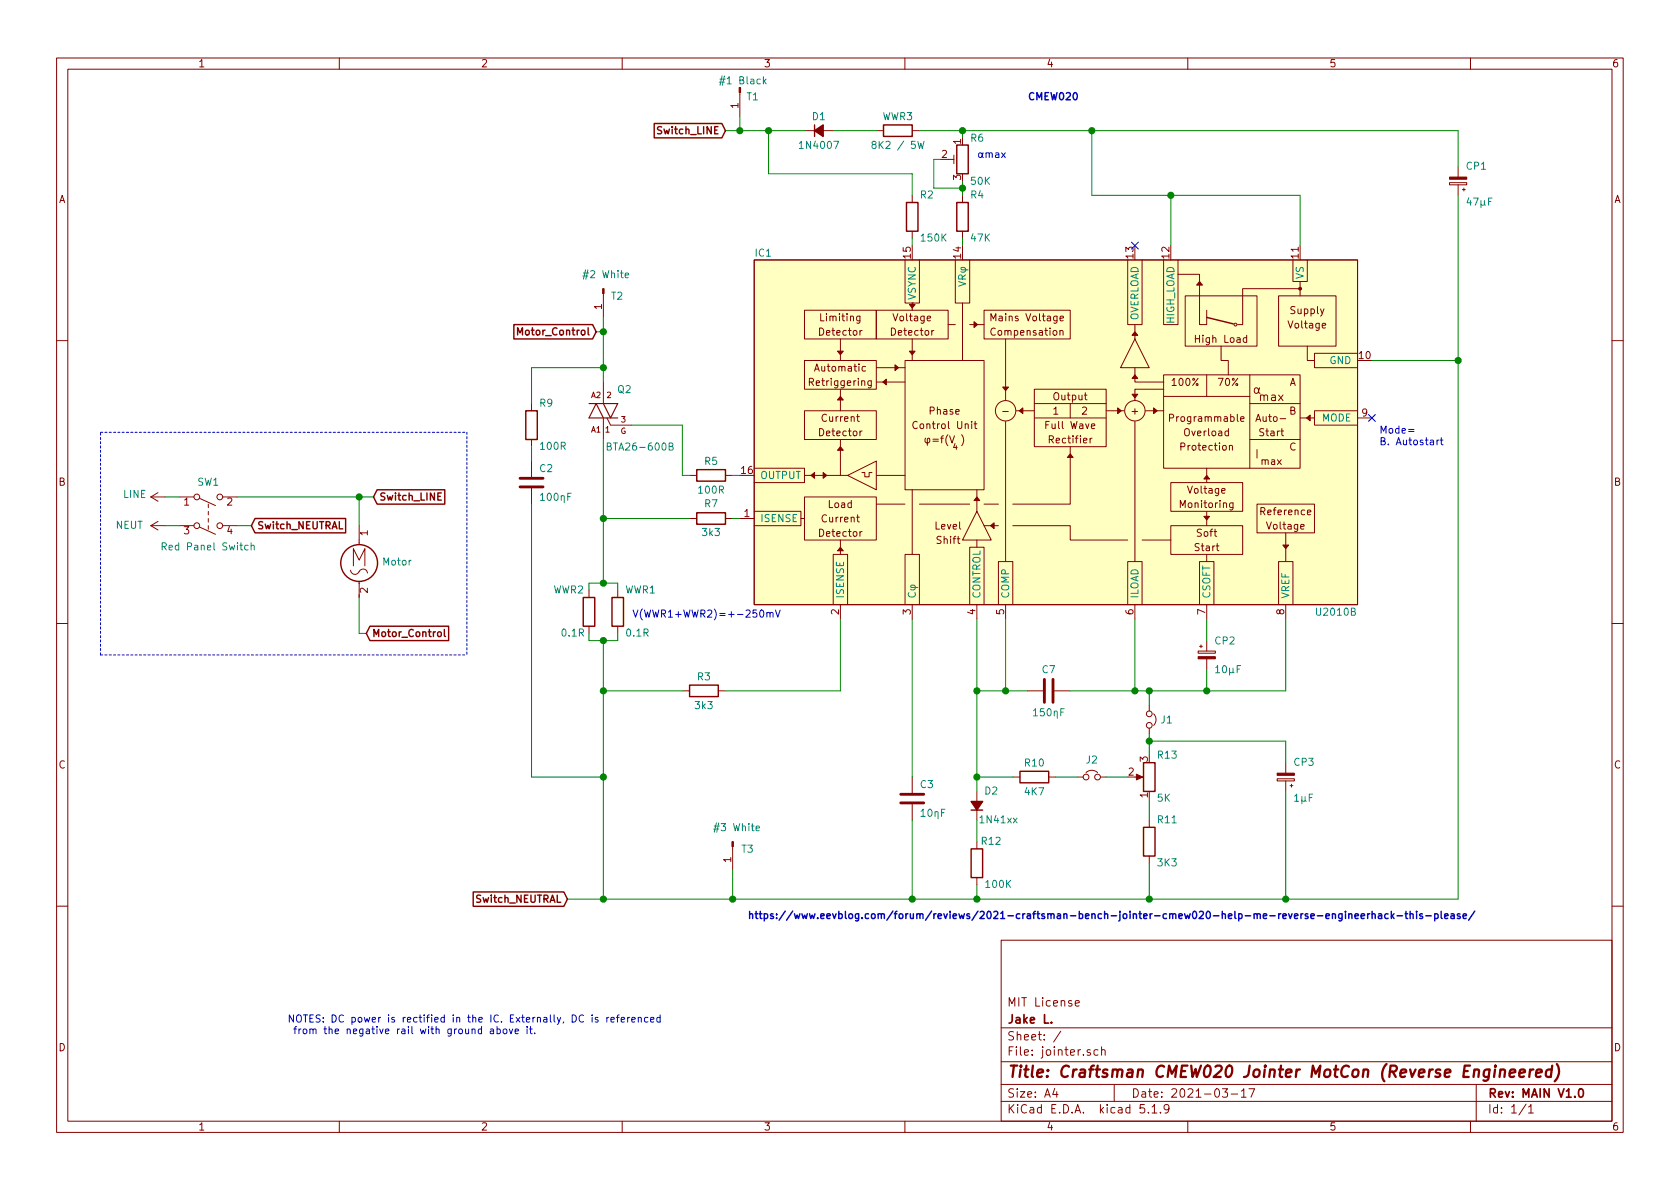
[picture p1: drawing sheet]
<svg xmlns="http://www.w3.org/2000/svg" width="297mm" height="210mm" viewBox="0 0 297 210" stroke-linecap="round" stroke-linejoin="round" font-family="sans-serif">
<g fill="none" stroke="#840000" stroke-width=".18">
<path d="M10 10.3h277v189.9h-277zM12 12.2h273v186.1h-273zM60 10.3v1.9M110 10.3v1.9M130.8 16.4v4.2M160 10.3v1.9M210 10.3v1.9M260 10.3v1.9M142.2 23.1h5.1M154.9 23.1h1.3M161.3 34.5v1.3M161.3 23.1h1.3"/>
<path d="M167.6 28.2h1.1M168.7 27.4v1.6M170.2 34.5v1.3M256.3 32.3h3v.4h-3zM257.8 29.5v1.8M257.8 32.7v1.8M258.6 33.5h.5M258.8 33.3v.5M106.7 51.9v4.2M133.3 46h106.7v60.9h-106.7zM142.2 54.9h12.7v5h-12.7zM148.6 59.9v3.8"/>
<path d="M152 55.9v1.1l-.2 .2-.3-.1M152 56l-.3-.1-.2 .2 .1 .6h.4M152.4 58.4l-.4 .3M154.9 54.9h12.7v5h-12.7zM160 46v7.6h2.6v-7.6M161.3 40.9v1.3M161.3 53.6v1.3M161.3 59.9v3.8M165.1 58.4l-.4 .3M167.6 57.4h1.3M168.9 46v7.6h2.5v-7.6M170.2 40.9v1.3"/>
<path d="M170.2 53.6v10.1M171.4 57.4h2.6M174 54.9h15.2v5h-15.2zM177.8 59.9v10.8M187.4 58.6l.2-.2 .3 .1 .1 .8M187.4 58.4v.9M187.4 56.3l.6-.1v-.2l-.4-.1-.2 .2 .1 .6h.5M199.4 46v11.4h2.5v-11.4M200.7 59.9l2.5 5.1h-5.1zM200.7 57.4v2.5M205.7 46v11.4h2.6v-11.4M208.3 48.5h3.8v8.9h1.3v-2.5"/>
<path d="M209.5 52.3h12.7v8.9h-12.7zM220.4 59.8l-.3-.1-.3 .2 .1 .6h.5M220.4 59.3v1.2M226.1 52.3h10.1v8.9h-10.1zM228.6 46v3.8h2.5v-3.8M229.9 51h-10.2v6.4h-.9M229.9 49.8v2.5M10 60.2h2M94 71.4v1.2M94 77.7v1.3M106.7 67.6v3.7M106.7 74v3.7"/>
<path d="M107.3 73.9l.6 1.3M108 75.2h3.8M142.2 72.6h12.7v5.1h-12.7zM142.2 63.7h12.7v5.1h-12.7zM148.6 68.8v3.8M148.6 77.7v6.4M151.5 73.7h.4M151.6 73.2v1.1l.3 .2M152.4 76.2l-.4 .2M153 64.8h-.3l-.3 .2 .1 .6h.5M154.1 67.3l-.1 1.2-.2 .1-.3-.1M154.1 67.4l-.4-.1-.3 .3 .2 .5h.5"/>
<path d="M154.9 67.6h5.1M154.9 65h5.1M160 63.7h14v22.9h-14zM163.7 77.5l-.1 .5a.43 .43 0 0 0 .4 .3 .43 .43 0 0 0 .4-.3l-.1-.5h-.3v1.3M170 76.9a1.47 1.47 0 0 1 0 1.9M171.8 74.5v.1M172.2 74.9h.5M172.4 74.5v1.1l.3 .2M177.8 74.5v24.8M179.7 72.6h3.2M182.9 68.8h12.7v10.2h-12.7zM182.9 73.9h12.7"/>
<path d="M182.9 71.4h12.7M189.2 79v10.1h-10.1M189.2 71.4v2.5M193 75.4l.6-.1-.1-.3-.4-.1-.1 .2v.6h.5M193.1 77.5h-.3l-.1 .2M195.6 72.6h3.2M200.7 65v2.6h5M200.7 74.5v24.8h-1.3v7.6M202.6 72.6h3.1M205.7 66.3h24.2v16.5h-24.2zM205.7 68.8h-5v1.9M205.7 70.1h15.3v12.7"/>
<path d="M213.4 66.3v3.8M215.9 61.2v2.5h1.3v2.6M217.4 78.9l.2-.1h.3v.8M219.4 74.1l.6-.1-.1-.3h-.3l-.2 .2v.6h.5M221 71.4h8.9M221 77.7h8.9M221 66.3v3.8M222.7 68.6l-.3 .8-.2 .2a.5 .5 0 0 1-.5-.5 .5 .5 0 0 1 .5-.5l.2 .1 .2 .7 .2 .2M226.3 74h1M229.9 73.9h2.5M231.1 61.2v2.5h1.3M240 72.6h-7.6v2.6h7.6"/>
<path d="M240 62.5h-7.6v2.5h7.6M240 73.9h2.6M285 60.2h2M26.7 93h2.5M26.7 87.9l1.2 .7M26.7 87.9h2.5M26.7 93l1.2 .7M27.9 87.1l-1.2 .8M27.9 92.2l-1.2 .8M31.7 93h2.6M31.7 87.9h2.6M35.3 88.1l2.8 1.3"/>
<path d="M35.3 93.2l2.8 1.3M36.8 89.1v.7M36.8 90.4v.7M36.8 91.7v.6M36.8 93v.6M39.4 93h2.5M39.4 87.9h2.5M63.5 93v3.3M94 81.5v2.8M94 86.4v2.7M121.9 91.7h1.3M121.9 84.1h1.3"/>
<path d="M128.3 91.7h1.2M128.3 84.1h1.2M130.8 91.7h2.5M133.3 90.4h8.3v2.6h-8.3M133.3 82.8h8.9v2.5h-8.9M141.6 91.7h.6M142.2 87.9h12.7v7.6h-12.7zM142.2 84.1h7.7M148.6 95.5v2.5M149.9 84.1l5-2.6v5.1zM151.5 91.5h.4M151.6 91v1.1l.3 .2"/>
<path d="M152.4 83.6h.5v.7h.8v-.7h.5M152.4 94l-.4 .2M154.9 84.1h5.1M154.9 89.1h5.1M161.3 86.6v11.4M162.6 89.1h8.8M172.7 90.4l2.6 5.1h-5.1zM172.7 86.6v3.8M172.7 95.5v1.3M174 89.1h2.5M174 93h2.5M179.1 93h10.1v2.5h10.2"/>
<path d="M200.7 99.3h1.2v7.6M201.9 95.5h5.1M207 93h12.7v5h-12.7zM207 85.3h12.7v5.1h-12.7zM213.4 82.8v2.5M213.4 90.4v2.6M213.4 98v1.3M218 88.9v1l-.2 .3-.4-.1M218 89l-.3-.1-.3 .2 .1 .6h.5M222.2 89.1h10.2v5.1h-10.2zM227.3 94.2v5.1M231.2 90.6l.6-.1-.1-.3h-.4l-.1 .2v.6h.5"/>
<path d="M10 110.3h2M62 100.8a.83 .83 0 0 0 .8 .8 .83 .83 0 0 0 .8-.7 .77 .77 0 0 1 .9-.2 .77 .77 0 0 1 .5 .6M62.5 100.1v-3.1l1 2.1 1-2.1v3.1M63.5 102.8v2.9M104.1 104.4v1.3M104.1 110.7v1.3M109.2 104.4v1.3M109.2 110.7v1.3M147.3 106.9v-8.9h2.6v8.9M148.6 106.9v2.6M160 106.9v-8.9h2.6v8.9M161.3 106.9v2.6"/>
<path d="M171.4 106.9v-10.1h2.6v10.1M172.7 106.9v2.6M176.5 106.9v-7.6h2.6v7.6M177.8 106.9v2.6M200.7 106.9v2.6M211.8 115.1h3.1v.4h-3.1zM212.1 106.9v-7.6h2.5v7.6M212.1 114.3h.5M212.3 114v.5M213.4 106.9v2.6M213.4 113.3v1.8M213.4 116.5v1.9"/>
<path d="M226.1 106.9v-7.6h2.5v7.6M227.3 106.9v2.6M285 110.3h2M120.6 122.2h1.3M127 122.2h1.3M161.3 137.4v2.8M172.7 139.9v5.1M179.1 137.4h1.2M181.6 122.2h2.8M185.4 137.4h1.3M186.4 122.2h2.8M190.5 137.4h1"/>
<path d="M192 136.6a1.41 1.41 0 0 1 2.1 0M194.6 137.4h1M200.7 137.4h1M203.2 124.7v1M203.2 128.8v1M204 126.2a1.41 1.41 0 0 1 0 2.1M225.8 137.7h3.1v.4h-3.1zM227.3 134.9v1.8M227.3 138.1v1.8M228.1 138.9h.5M228.3 138.7v.5M129.5 149.7v4.2"/>
<path d="M161.3 142.2v2.8M172.7 148.8v1.3M172.7 155.2v1.3M203.2 145v1.3M203.2 151.4v1.2M10 160.2h2M177 166.3h108v32h-108zM190.1 177.4l.7-.1v-.3l-.5-.1-.2 .2 .1 .7h.6M285 160.2h2M60 198.3v1.9M110 198.3v1.9M160 198.3v1.9"/>
<path d="M177 194.8h108M177 191.8h108M177 187.8h108M177 181.8h108M186.5 192.5l-.4 1h1M186.8 193v1M187.6 182.3l-1.3 2M192.8 185.7l-.4-.1-.2 .2 .1 .2 .5 .2v.3h-.6M194.1 185.7l-.4-.1-.3 .3 .1 .6 .2 .1 .4-.1M194.8 185.7l.2-.1 .3 .1 .1 .9M194.8 185.1v1.5M197 191.8v3"/>
<path d="M202.3 195.3h-.7l-.1 .7 .3-.1 .5 .1 .1 .2-.1 .5-.2 .1-.6-.1M203 196.7v.1M203.7 195.8l.4-.5v1.5M203.7 196.8h.8M205.2 196.7v.1M206.7 196l-.1 .2a.48 .48 0 0 1-.7-.1v-.6a.48 .48 0 0 1 .7-.1v.1a1.19 1.19 0 0 1-.2 1.2l-.4 .1M210 198.3v1.9M216.1 192.5h.9l-.4 .6 .4 .1v.7l-.2 .1-.7-.1M217.7 193.5h1.1M219.5 193l.4-.5v1.5M219.5 194h.8M220.8 192.5h1l-.6 1.5"/>
<path d="M260 198.3v1.9M261 191.8v6.5M269.8 195.2l-1.2 2M270.3 195.8l.4-.5v1.5M270.3 196.8h.8"/>
<circle cx="218.4" cy="57.4" r=".25"/>
<circle cx="177.8" cy="72.6" r="1.8"/>
<circle cx="200.7" cy="72.6" r="1.8"/>
<circle cx="34.8" cy="87.9" r=".51"/>
<circle cx="34.8" cy="93" r=".51"/>
<circle cx="38.9" cy="93" r=".51"/>
<circle cx="38.9" cy="87.9" r=".51"/>
<circle cx="192" cy="137.4" r=".51"/>
<circle cx="194.1" cy="137.4" r=".51"/>
<circle cx="203.2" cy="126.2" r=".51"/>
<circle cx="203.2" cy="128.3" r=".51"/>
</g>
<path d="M185.9 180.8v.1M279.2 192.7l.3-.2a.8 .8 0 0 1 .5 .8 .8 .8 0 0 1-.5 .7l-.3-.1-.1-.4z" fill="none" stroke="#840000" stroke-width=".3"/>
<path d="M265.3 189.3a.5 .5 0 0 1 .8 .1l-.1 1M266.9 189.8l1-.2v-.4h-.8l-.2 1 .2 .2 .6-.1M268.7 189.8l.9-.2v-.4h-.8l-.2 1 .3 .2 .5-.1M270.5 189.1l-.1 1.3M271.1 189.1a.5 .5 0 0 0-.6 .4M271.6 189.8l1-.2-.1-.4h-.7l-.2 1 .2 .2 .6-.1M274.3 189.2a.68 .68 0 0 0-.9 .3v.8l.2 .1 .6-.1M274.4 188.4l-.2 2M275.3 188.2a2.31 2.31 0 0 1-.4 3" fill="none" stroke="#840000" stroke-width=".41"/>
<path d="M133.3 46h106.7v60.9h-106.7z" fill="#ffffc2" stroke="#ffffc2" stroke-width=".18"/>
<g fill="#840000" stroke="#840000" stroke-width=".18">
<path d="M143.4 84.1l.6-.5v1z"/>
<path d="M145.5 83.6l.7 .5-.7 .5z"/>
<path d="M148.1 62.1h1l-.5 .6z"/>
<path d="M148.6 96.8l.5 .6h-1z"/>
<path d="M148.6 79l.5 .6h-1z"/>
<path d="M148.6 70.1l.5 .6h-1z"/>
<path d="M156.1 67.6l.6-.5v1z"/>
<path d="M158.2 64.5l.7 .5-.7 .5z"/>
<path d="M160.8 62.1h1l-.5 .6z"/>
<path d="M160.8 53.8h1l-.5 .7z"/>
<path d="M172.2 56.9l.6 .5-.6 .5z"/>
<path d="M172.7 87.9l.5 .6h-1z"/>
<path d="M175.1 93l.7-.5v1z"/>
<path d="M177.3 68.4h1l-.5 .7z"/>
<path d="M180.2 72.6l.6-.5v1z"/>
<path d="M189.2 80.3l.5 .6h-1z"/>
<path d="M197.6 72.1l.6 .5-.6 .5z"/>
<path d="M200.2 69.7h1l-.5 .7z"/>
<path d="M200.7 66.3l.5 .6h-1z"/>
<path d="M200.7 58.7l.5 .6h-1z"/>
<path d="M204 72.1l.6 .5-.6 .5z"/>
<path d="M212.1 49.8l.5 .6h-1z"/>
<path d="M212.9 91.3h1l-.5 .6z"/>
<path d="M213.4 84.1l.5 .6h-1z"/>
<path d="M226.8 96.4h1l-.5 .6z"/>
<path d="M231 73.9l.6-.5v1z"/>
<path d="M129.4 148.8h.3v.9h-.3z"/>
<path d="M106.6 51h.2v.9h-.2z"/>
<path d="M130.7 15.5h.2v.9h-.2z"/>
<path d="M256.3 31.3h3v.4h-3z"/>
<path d="M200.9 136.9l1.2 .5-1.2 .5z"/>
<path d="M225.8 136.7h3.1v.4h-3.1z"/>
<path d="M211.8 116.1h3.1v.4h-3.1z"/>
<circle cx="229.9" cy="51" r=".13"/>
<circle cx="229.9" cy="51" r=".25"/>
</g>
<g fill="none" stroke="#840000" stroke-width=".25">
<path d="M115.7 21.8h11.9l.7 1.3-.7 1.3h-11.9zM144 22.1v2M156.2 22.1h5.1v2h-5.1zM160.3 35.8h2v5.1h-2zM169.2 25.6h2v5.1h-2zM169.2 35.8h2v5.1h-2zM90.9 57.4h13.9l.6 1.3-.6 1.2h-13.9zM91.5 59.2v-1.2l.4 .9 .5-.9v1.2M213.4 56.1l4.7 1.2M93 72.6h2v5.1h-2zM45.1 91.7h16v2.5h-16l-.7-1.2zM66.7 86.6h11.9v2.5h-11.9l-.7-1.2z"/>
<path d="M123.2 83.1h5.1v2h-5.1zM123.2 90.7h5.1v2h-5.1zM65.4 110.7h13.9v2.6h-13.9l-.6-1.3zM78.6 111.3v1.1l.2 .2M103.1 105.7h2.1v5h-2.1zM108.2 105.7h2v5h-2zM121.9 121.2h5.1v2h-5.1zM180.3 136.4h5.1v2h-5.1zM202.2 134.9h2v5h-2zM83.7 157.7h16l.6 1.3-.6 1.3h-16zM171.7 150.1h2v5.1h-2zM171.7 143.3h2"/>
<path d="M202.2 146.3h2v5.1h-2z"/>
<circle cx="63.5" cy="99.6" r="3.3"/>
</g>
<g fill="none" stroke="#008484" stroke-width=".18">
<path d="M127.2 14.5h.9M135.1 14.3l.4 .5M135.5 14l-.5 .5M154.4 25.5l-.2-.1v-.3l.2-.1 .4 .1v.3l-.5 .2-.1 .2v.2l.2 .3 .4-.1 .1-.2-.1-.4-.1-.1M162.3 25l.3 1.3 .2-1 .3 1 .3-1.3M259.7 35l-.3 .9h.8M263.8 35h-.6v1.3M110.5 48.7l.7-.1-.1-.3h-.4l-.2 .2 .1 .6h.5M169.5 49.8l1.2 .4-1.2 .4M107.4 78.9h.5l.1-.2v-.2l-.6-.2v1.3h.4l.3-.2v-.2l-.3-.3M118.3 78.9h.5l.2-.2-.1-.2-.6-.2v1.3h.5l.2-.1v-.3l-.3-.3M28.7 96.6h.6l.1-.2-.1-.3-.1-.1h-.5v1.3"/>
<path d="M29 96.6l.4 .7M44.4 96.5l.2-.1 .3 .1 .1 .8M44.4 96v1.3M95.6 87.6l.3-.4v1.3M95.6 88.5h.7M101 87.2h-.6v1.3M162.3 103.9l-1.2-.1v-.3h.4a.43 .43 0 0 1 .4 .4 .43 .43 0 0 1-.4 .4l-.5-.1M214.9 118.1l.4-.4v1.3M214.9 119h.7M219.4 117.7h-.7v1.3M182.7 125.7l.4-.4v1.3M182.7 126.6h.7"/>
<path d="M188.2 125.3h-.6v1.3M133.7 146.5l.6-.1-.1-.3h-.3l-.2 .1v.7h.5M162.8 143.5l.4-.4v1.3M162.8 144.4h.8M167.1 143.1h-.6v1.3M228.9 140.8l.4-.4v1.3M228.9 141.7h.7M232.1 140.4h-.6v1.3"/>
</g>
<g fill="#840000" stroke="#840000" stroke-width=".25">
<path d="M144 23.1l1.5-1v2z"/>
<path d="M171.7 141.7h2l-1 1.6z"/>
</g>
<path d="M91.9 86.1h4.1M91.9 84.6h4.1M184.7 120.1v4.1M186.2 120.1v4.1M159.3 142h4M159.3 140.5h4" fill="none" stroke="#840000" stroke-width=".51"/>
<path d="M104.1 71.4h5.1l-1.3 2.5-1.2-2.5M106.7 73.9l-1.3-2.5-1.3 2.5h5.1" fill="none" stroke="#840000" stroke-width=".2"/>
<path d="M17.8 76.4h64.7M82.5 76.4v39.4M17.8 115.8v-39.4M17.8 115.8h64.7" fill="none" stroke="#0000c2" stroke-width=".18" stroke-dasharray=".4 .4"/>
<g fill="none" stroke="#008400" stroke-width=".18">
<path d="M128.3 23.1h13.9M130.8 20.6v2.5M135.9 23.1v7.6h25.4v3.8M147.3 23.1h7.6M162.6 23.1h95.2v6.4M166.4 28.2h-1.3v5.1h5.1M170.2 23.1v1.3M170.2 32v2.5M193 23.1v11.4h36.9v8.9M207 34.5v8.9M257.8 34.5v124.5h-157.5M105.4 58.7h1.3"/>
<path d="M106.7 56.1v11.5M161.3 42.2v1.2M170.2 42.2v1.2M94 79v2.5M106.7 65h-12.7v6.4M106.7 77.7v25.4M111.8 75.2h8.8v8.9h1.3M242.6 63.7h15.2M29.2 87.9h2.5M29.2 93h2.5M41.9 87.9h24.1M41.9 93h2.5"/>
<path d="M63.5 87.9v5.1M94 89.1v48.3h12.7M106.7 91.7h15.2M129.5 84.1h1.3M129.5 91.7h1.3M63.5 105.7v6.3h1.3M104.1 112v1.3h5.1v-1.3M104.1 104.4v-1.3h5.1v1.3M106.7 113.3v45.7M148.6 109.5v12.7h-20.3M161.3 109.5v27.9M172.7 109.5v30.4"/>
<path d="M177.8 109.5v12.7M200.7 109.5v12.7M213.4 109.5v3.8M213.4 118.4v3.8M227.3 109.5v12.7h-38.1M106.7 122.2h13.9M172.7 137.4h6.4M172.7 122.2h8.9M186.7 137.4h3.8M195.6 137.4h3.8M203.2 131.1h24.1v3.8M203.2 122.2v2.5"/>
<path d="M203.2 129.8v3.8M227.3 139.9v19.1M129.5 153.9v5.1M161.3 145v14M172.7 145v3.8M172.7 156.5v2.5M203.2 141.2v3.8M203.2 152.6v6.4"/>
</g>
<g fill="none" stroke="#0000c2" stroke-width=".18">
<path d="M177.1 27l.6 .9M177.7 27l-.6 .9M249 75.9h1M249 76.3h1M254.1 77.8v.9M254.4 77.8l-.2 .1-.1 .1M254.7 77.8h.4M254.8 77.4v1.1l.3 .2M135.6 108.4l.2-.1 .3 .1v.7M135.6 108.3v.8M136.1 108.5l.2-.2 .3 .1 .1 .7M137.1 107.9l.4 1.2 .4-1.2"/>
<path d="M105.7 180l-.3-.1-.2 .2 .1 .2 .4 .1v.3h-.5M107.3 179.9v.8M107.6 179.9l-.3 .2M109 179.9h.5M109.5 179.5l-.3 .1v1.1M111 179.9v.8M111.3 179.9l-.3 .2M112.9 179.9v.8M114.6 180l-.4-.1-.3 .2 .2 .6h.5M116.7 180l-.3-.1-.3 .2 .1 .6h.5M116.7 179.5v1.2M85.1 182h-.3l-.2 .2 .1 .5h.4"/>
<path d="M85.1 181.5v1.3M86.7 182h.5l.1 .8M87.3 182.3h-.5l-.1 .2v.2h.6M87.9 182h.3l.3 .2-.1 .5h-.5M87.9 181.5v1.3M89.1 182h.3l.2 .2-.1 .5-.3 .1-.2-.2zM90 182l.3 .8 .4-.8M91.1 182.4l.6-.1-.1-.3h-.3l-.2 .1v.6h.5M93.2 182v.8M93.6 182h.5M93.8 181.5v1.1l.3 .2M94.5 182.7v.1"/>
<path d="M108 180.3l.6-.1v-.2l-.4-.1-.2 .2 .1 .6h.5M109.8 180.3l.6-.1v-.2l-.4-.1-.2 .2 .1 .6h.5M111.7 180.3l.6-.1-.1-.2-.3-.1-.2 .2 .1 .6h.4M112.9 180l.1-.1 .3 .1 .1 .7M115 180.3l.6-.1v-.2l-.4-.1-.2 .2 .1 .6h.5"/>
</g>
<g fill="none" stroke="#0000c2" stroke-width=".25">
<path d="M237.3 161.6v1l-.3 .3-.3-.1M237.3 161.6h-.4l-.2 .2 .1 .6h.5M237.9 161.2v.1M237.9 161.6v.8M238.5 161.7l.2-.1h.3v.8M238.5 161.6v.8M239.6 162l.6-.1-.1-.3h-.3l-.2 .2v.6h.5M240.7 162l.6-.1-.1-.3h-.4l-.1 .2v.6h.5M241.8 161.6v.8M242.2 161.6l-.4 .2M242.6 161.7l.2-.1h.3l.1 .8M242.6 161.2v1.2"/>
<path d="M243.7 161.6h.5l.1 .8M244.3 161.9h-.4l-.2 .2v.3h.6M245.4 161.6h-.3l-.3 .2 .2 .6h.4M246 161.2v1.2M246.1 161.9l.4 .5M246.5 161.6l-.5 .5M247 161.9h1M248.4 161.6h.5M248.6 161.2v1l.3 .2M249.3 161.7l.2-.1h.3l.1 .8M249.3 161.2v1.2M250.5 161.2v.1"/>
<path d="M250.5 161.6v.8M251.5 161.6h-.3l-.2 .2 .1 .1 .4 .2v.3h-.5M252.1 161.9h1M253.7 161.6h.3l.3 .2-.1 .6h-.5M253.7 161.6v1.3M254.8 161.2v1l.2 .2M255.4 162l.6-.1v-.3h-.4l-.2 .2 .1 .6h.5M256.6 161.6h.4l.1 .8M257.1 161.9h-.4l-.2 .2 .1 .3h.5M258.1 161.6h-.3l-.1 .2v.1l.4 .2v.3h-.4M258.7 162l.6-.1-.1-.3h-.3l-.2 .2v.6h.5M260.8 161.1l-1.1 1.6"/>
</g>
<g fill="#008400" stroke="#008400" stroke-width=".25">
<circle cx="213.4" cy="122.2" r=".51"/>
<circle cx="170.2" cy="23.1" r=".51"/>
<circle cx="106.7" cy="91.7" r=".51"/>
<circle cx="207" cy="34.5" r=".51"/>
<circle cx="170.2" cy="33.3" r=".51"/>
<circle cx="135.9" cy="23.1" r=".51"/>
<circle cx="130.8" cy="23.1" r=".51"/>
<circle cx="203.2" cy="131.1" r=".51"/>
<circle cx="106.7" cy="65" r=".51"/>
<circle cx="106.7" cy="122.2" r=".51"/>
<circle cx="193" cy="23.1" r=".51"/>
<circle cx="106.7" cy="137.4" r=".51"/>
<circle cx="203.2" cy="122.2" r=".51"/>
<circle cx="200.7" cy="122.2" r=".51"/>
<circle cx="203.2" cy="159" r=".51"/>
<circle cx="257.8" cy="63.7" r=".51"/>
<circle cx="106.7" cy="103.1" r=".51"/>
<circle cx="106.7" cy="113.3" r=".51"/>
<circle cx="63.5" cy="87.9" r=".51"/>
<circle cx="129.5" cy="159" r=".51"/>
<circle cx="161.3" cy="159" r=".51"/>
<circle cx="106.7" cy="58.7" r=".51"/>
<circle cx="227.3" cy="159" r=".51"/>
<circle cx="106.7" cy="159" r=".51"/>
<circle cx="172.7" cy="159" r=".51"/>
<circle cx="177.8" cy="122.2" r=".51"/>
<circle cx="172.7" cy="137.4" r=".51"/>
<circle cx="172.7" cy="122.2" r=".51"/>
</g>
<path d="M200.1 42.8l1.2 1.2M201.3 42.8l-1.2 1.2M242 73.3l1.2 1.2M243.2 73.3l-1.2 1.2" fill="none" stroke="#000084" stroke-width=".18"/>
<text font-size="2.8" fill="#840000" x="178" y="190.5">Title: Craftsman CMEW020 Jointer MotCon (Reverse Engineered)</text>
<g font-size="2.1" fill="#840000">
<text x="222.7" y="70.9">max</text>
<text x="222" y="81.1">I</text>
<text x="178" y="178">MIT License</text>
<text x="178" y="184">Sheet: /</text>
<text x="178" y="181">Jake L.</text>
<text x="178" y="186.7">File: jointer.sch</text>
<text x="178" y="196.9">KiCad E.D.A. kicad 5.1.9</text>
<text x="178" y="194.1">Size: A4</text>
<text x="200" y="194.1">Date: 2021-03-17</text>
<text x="263" y="194.1">Rev: MAIN V1.0</text>
<text x="263" y="196.9">Id: 1/1</text>
</g>
<g font-size="1.8" fill="#840000">
<text x="35" y="11.9">1</text>
<text x="85" y="11.9">2</text>
<text x="135" y="11.9">3</text>
<text x="185" y="11.9">4</text>
<text x="235" y="11.9">5</text>
<text x="285" y="11.9">6</text>
<text x="116.7" y="23.7">Switch_LINE</text>
<text x="130.6" y="19.1" transform="rotate(-90 130.6 19.1)">1</text>
<text x="166.5" y="27.9">2</text>
<text x="169.9" y="25.5" transform="rotate(-90 169.9 25.5)">1</text>
<text x="10.4" y="35.9">A</text>
<text x="169.9" y="31.8" transform="rotate(-90 169.9 31.8)">3</text>
<text x="285.4" y="35.9">A</text>
<text x="161" y="45.7" transform="rotate(-90 161 45.7)">15</text>
<text x="169.9" y="45.7" transform="rotate(-90 169.9 45.7)">14</text>
<text x="200.4" y="45.7" transform="rotate(-90 200.4 45.7)">13</text>
<text x="206.8" y="45.7" transform="rotate(-90 206.8 45.7)">12</text>
<text x="229.6" y="45.7" transform="rotate(-90 229.6 45.7)">11</text>
<text x="92.3" y="59.3">Motor_Control</text>
<text x="106.4" y="54.7" transform="rotate(-90 106.4 54.7)">1</text>
<text x="145" y="59.4">Detector</text>
<text x="145.2" y="56.8">Limiting</text>
<text x="157.7" y="59.4">Detector</text>
<text x="158.1" y="56.8">Voltage</text>
<text x="175.5" y="59.4">Compensation</text>
<text x="175.7" y="56.8">Mains Voltage</text>
<text x="227.9" y="58.1">Voltage</text>
<text x="228.2" y="55.5">Supply</text>
<text x="144.3" y="65.7">Automatic</text>
<text x="211.6" y="60.6">High Load</text>
<text x="240.3" y="63.5">10</text>
<text x="143.3" y="68.2">Retriggering</text>
<text x="186.3" y="70.8">Output</text>
<text x="207.3" y="68.2">100%</text>
<text x="215.4" y="68.2">70%</text>
<text x="228" y="68.2">A</text>
<text x="145" y="77.1">Detector</text>
<text x="145.4" y="74.6">Current</text>
<text x="161.9" y="75.9">Control Unit</text>
<text x="164.4" y="73.3">Phase</text>
<text x="177.5" y="73.3">-</text>
<text x="185.1" y="75.9">Full Wave</text>
<text x="186.2" y="73.3">1</text>
<text x="191.3" y="73.3">2</text>
<text x="200.2" y="73.3">+</text>
<text x="207.2" y="74.6">Programmable</text>
<text x="209.5" y="77.1">Overload</text>
<text x="222.5" y="74.6">Auto-</text>
<text x="222.8" y="77.1">Start</text>
<text x="228" y="73.3">B</text>
<text x="240.8" y="73.7">9</text>
<text x="131.1" y="83.8">16</text>
<text x="164.8" y="78.4">=f(V )</text>
<text x="185.7" y="78.4">Rectifier</text>
<text x="209" y="79.7">Protection</text>
<text x="223" y="82.2">max</text>
<text x="228" y="79.7">C</text>
<text x="10.4" y="85.9">B</text>
<text x="32.5" y="89.4">1</text>
<text x="40.2" y="89.4">2</text>
<text x="66.9" y="88.5">Switch_LINE</text>
<text x="146.5" y="89.8">Load</text>
<text x="208.8" y="89.8">Monitoring</text>
<text x="210.2" y="87.3">Voltage</text>
<text x="285.4" y="85.9">B</text>
<text x="32.5" y="94.5">3</text>
<text x="40.2" y="94.5">4</text>
<text x="45.3" y="93.6">Switch_NEUTRAL</text>
<text x="65" y="94.7" transform="rotate(-90 65 94.7)">1</text>
<text x="131.6" y="91.4">1</text>
<text x="145" y="94.9">Detector</text>
<text x="145.4" y="92.4">Current</text>
<text x="165.4" y="93.6">Level</text>
<text x="211.7" y="94.9">Soft</text>
<text x="223.1" y="91.1">Reference</text>
<text x="224.1" y="93.6">Voltage</text>
<text x="165.7" y="96.2">Shift</text>
<text x="211.4" y="97.5">Start</text>
<text x="65" y="104.9" transform="rotate(-90 65 104.9)">2</text>
<text x="65.7" y="112.6">Motor_Control</text>
<text x="148.3" y="108.7" transform="rotate(-90 148.3 108.7)">2</text>
<text x="161" y="108.7" transform="rotate(-90 161 108.7)">3</text>
<text x="172.5" y="108.7" transform="rotate(-90 172.5 108.7)">4</text>
<text x="177.5" y="108.7" transform="rotate(-90 177.5 108.7)">5</text>
<text x="200.4" y="108.7" transform="rotate(-90 200.4 108.7)">6</text>
<text x="213.1" y="108.7" transform="rotate(-90 213.1 108.7)">7</text>
<text x="227.1" y="108.7" transform="rotate(-90 227.1 108.7)">8</text>
<text x="10.4" y="135.9">C</text>
<text x="199.5" y="137.2">2</text>
<text x="202.9" y="134.7" transform="rotate(-90 202.9 134.7)">3</text>
<text x="285.4" y="135.9">C</text>
<text x="202.9" y="141.1" transform="rotate(-90 202.9 141.1)">1</text>
<text x="129.3" y="152.5" transform="rotate(-90 129.3 152.5)">1</text>
<text x="84.3" y="159.6">Switch_NEUTRAL</text>
<text x="10.4" y="185.9">D</text>
<text x="285.4" y="185.9">D</text>
<text x="35" y="199.9">1</text>
<text x="85" y="199.9">2</text>
<text x="135" y="199.9">3</text>
<text x="185" y="199.9">4</text>
<text x="235" y="199.9">5</text>
<text x="285" y="199.9">6</text>
</g>
<g font-size="1.8" fill="#008484">
<text x="127.8" y="14.9">#1 Black</text>
<text x="132.1" y="17.7">T1</text>
<text x="143.7" y="21.3">D1</text>
<text x="156" y="21.3">WWR3</text>
<text x="141.7" y="26.3">1N4007</text>
<text x="155.1" y="26.3">8K2 / 5W</text>
<text x="171.7" y="25.1">R6</text>
<text x="162.8" y="35.1">R2</text>
<text x="171.7" y="35.1">R4</text>
<text x="171.7" y="32.7">50K</text>
<text x="259.3" y="30">CP1</text>
<text x="260" y="36.4">47F</text>
<text x="133.6" y="45.4">IC1</text>
<text x="163" y="42.7">150K</text>
<text x="171.7" y="42.7">47K</text>
<text x="103.5" y="49.2">#2 White</text>
<text x="108.1" y="53">T2</text>
<text x="161.9" y="53.1" transform="rotate(-90 161.9 53.1)">VSYNC</text>
<text x="170.8" y="49.4" transform="rotate(-90 170.8 49.4)">VR</text>
<text x="230.5" y="49.3" transform="rotate(-90 230.5 49.3)">VS</text>
<text x="201.3" y="57" transform="rotate(-90 201.3 57)">OVERLOAD</text>
<text x="207.6" y="57.4" transform="rotate(-90 207.6 57.4)">HIGH_LOAD</text>
<text x="235.1" y="64.4">GND</text>
<text x="95.5" y="71.9">R9</text>
<text x="109.2" y="69.5">Q2</text>
<text x="233.7" y="74.5">MODE</text>
<text x="95.5" y="83.5">C2</text>
<text x="95.7" y="79.5">100R</text>
<text x="108" y="79.7">BTA26-600B</text>
<text x="124.6" y="82.2">R5</text>
<text x="21.8" y="88.1">LINE</text>
<text x="34.9" y="85.9">SW1</text>
<text x="96.2" y="88.6">100F</text>
<text x="123.6" y="87.3">100R</text>
<text x="124.6" y="89.7">R7</text>
<text x="134.4" y="84.7">OUTPUT</text>
<text x="20.4" y="93.5">NEUT</text>
<text x="124.3" y="94.8">3k3</text>
<text x="134.4" y="92.3">ISENSE</text>
<text x="29.5" y="97.3">Red Panel Switch</text>
<text x="67.8" y="100">Motor</text>
<text x="97.8" y="104.9">WWR2</text>
<text x="110.5" y="104.9">WWR1</text>
<text x="149.2" y="105.9" transform="rotate(-90 149.2 105.9)">ISENSE</text>
<text x="161.9" y="105.9" transform="rotate(-90 161.9 105.9)">C</text>
<text x="173.4" y="105.9" transform="rotate(-90 173.4 105.9)">CONTROL</text>
<text x="178.4" y="105.9" transform="rotate(-90 178.4 105.9)">COMP</text>
<text x="201.3" y="105.9" transform="rotate(-90 201.3 105.9)">ILOAD</text>
<text x="214" y="105.9" transform="rotate(-90 214 105.9)">CSOFT</text>
<text x="228" y="105.9" transform="rotate(-90 228 105.9)">VREF</text>
<text x="99.4" y="112.6">0.1R</text>
<text x="110.8" y="112.6">0.1R</text>
<text x="214.9" y="114">CP2</text>
<text x="233" y="108.9">U2010B</text>
<text x="184.3" y="119">C7</text>
<text x="215.6" y="119">10F</text>
<text x="123" y="125.4">3k3</text>
<text x="123.3" y="120.3">R3</text>
<text x="183.4" y="126.7">150F</text>
<text x="205.3" y="127.9">J1</text>
<text x="181.3" y="135.6">R10</text>
<text x="192.1" y="135">J2</text>
<text x="204.7" y="134.2">R13</text>
<text x="228.9" y="135.4">CP3</text>
<text x="162.8" y="139.4">C3</text>
<text x="174.1" y="140.5">D2</text>
<text x="181.3" y="140.6">4K7</text>
<text x="204.7" y="141.8">5K</text>
<text x="229.5" y="141.8">1F</text>
<text x="126.7" y="147">#3 White</text>
<text x="163.4" y="144.4">10F</text>
<text x="173.4" y="145.6">1N41xx</text>
<text x="173.6" y="149.4">R12</text>
<text x="204.7" y="145.6">R11</text>
<text x="131.2" y="150.8">T3</text>
<text x="204.7" y="153.2">3K3</text>
<text x="174.4" y="157">100K</text>
</g>
<g font-size="1.8" fill="#0000c2">
<text x="181.6" y="17.7">CMEW020</text>
<text x="172.7" y="27.9">max</text>
<text x="243.8" y="76.7">Mode=</text>
<text x="243.8" y="78.7">B. Autostart</text>
<text x="111.8" y="109.2">V(WWR1+WWR2)=+-250mV</text>
<text x="132.1" y="162.5">https://www.eevblog.com/forum/reviews/2021-craftsman-bench-jointer-cmew020-help-me-reverse-engineerhack-this-please/</text>
<text x="50.8" y="180.8">NOTES: DC power is rectified in the IC. Externally, DC is referenced</text>
<text x="51.3" y="182.9">from the negative rail with ground above it.</text>
</g>
<g font-size="1.4" fill="#840000">
<text x="104.5" y="70.4">A2</text>
<text x="107.3" y="70.4">2</text>
<text x="104.5" y="76.5">A1</text>
<text x="107.1" y="76.5">1</text>
<text x="109.7" y="76.7">G</text>
<text x="109.9" y="74.7">3</text>
<text x="168.5" y="79.5">4</text>
</g>
</svg>
